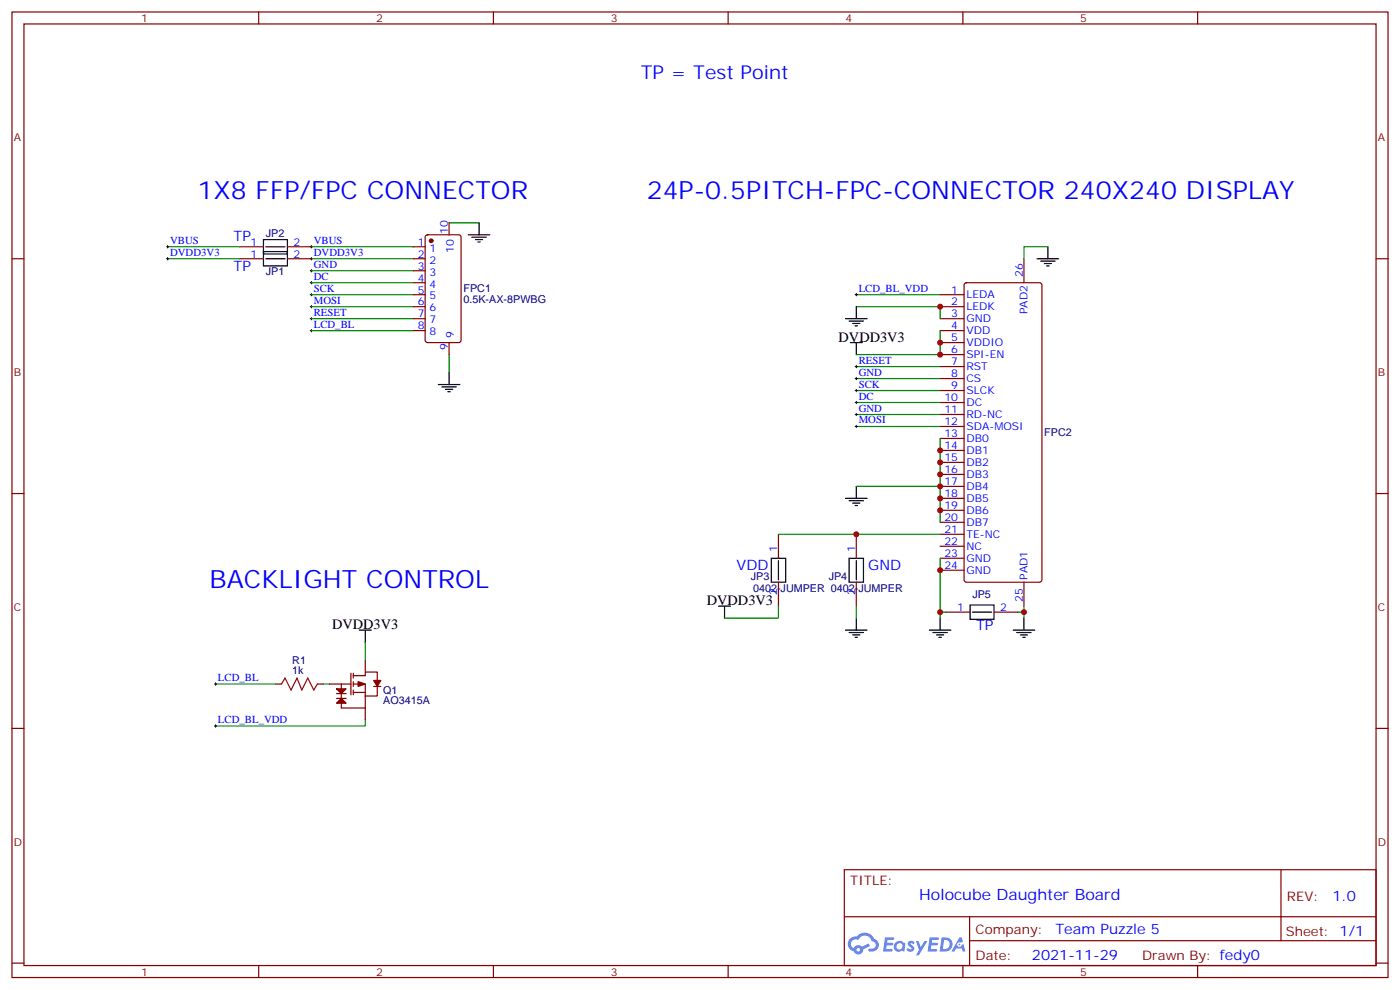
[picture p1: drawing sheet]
<svg xmlns="http://www.w3.org/2000/svg" width="412mm" height="292mm" viewBox="0 0 412 292" stroke-linecap="round" stroke-linejoin="round" font-family="sans-serif">
<g fill="none" stroke="#870000" stroke-width=".35">
<path d="M3.5 3.5h405.4v284.4h-405.4zM7.1 7.1h398.2v277.2h-398.2zM76.2 3.5v3.6M145.3 3.5v3.6M214.5 3.5v3.6M283.6 3.5v3.6M352.8 3.5v3.6M3.5 76.2h3.6M405.3 76.2h3.6M3.5 145.3h3.6M405.3 145.3h3.6M3.5 214.5h3.6"/>
<path d="M405.3 214.5h3.6M248.7 256.1h156.6v28.2h-156.6zM377.3 256.1v20.9M248.7 270h156.5M285.6 277h119.6M285.6 270v14.1M3.5 283.6h3.6M76.2 284.3v3.6M145.3 284.3v3.6M214.5 284.3v3.6M283.6 284.3v3.6M352.8 284.3v3.6"/>
<path d="M405.3 283.6h3.6"/>
</g>
<g fill="#5487ff">
<path d="M267.7 277.3a1.22 1.22 0 0 1 1.7 .3l-.4 .5a.47 .47 0 0 0-.3-.4 .47 .47 0 0 0-.5 .2l.1 .3a1.14 1.14 0 0 1 .8 1.7 1.14 1.14 0 0 1-1.9 0l-.2-.2 .5-.5 .7 .4a.29 .29 0 0 0 .3-.3 .29 .29 0 0 0-.2-.3 1.04 1.04 0 0 1-.6-1.7z"/>
<path d="M260.7 276h2.4l.3 .2-.2 .5-1.8 .1-.1 .8h1.5l.3 .4-.3 .4h-1.6l-.2 1.1h1.7l.2 .3-.2 .3-2.6 .1z"/>
<path d="M273.8 276h2.4l.3 .2-.1 .5-1.8 .1-.2 .8h1.6l.3 .4-.4 .4h-1.6l-.1 1.1h1.7l.2 .3-.2 .3-2.6 .1z"/>
<path d="M282.6 276.1h.7l.3 1.2-.6 .3a.69 .69 0 0 0-1 .3 .69 .69 0 0 0 .4 1 .69 .69 0 0 0 .9-.7l.5-.2 .6 2.2h-.8l-.2-.9h-1.8l-.5 .9h-.8z"/>
<path d="M269.8 277.1h.8l.6 1.8 1.1-1.8h.9l-2.6 4.2h-.8l.9-1.5z"/>
<path d="M277.4 276.1l-.6 4.1h1.3a2.11 2.11 0 0 0 2.5-2.1 2.11 2.11 0 0 0-2.5-2zM278.1 276.8a1.39 1.39 0 0 1 1.7 1.4 1.39 1.39 0 0 1-1.8 1.3h-.3z"/>
<path d="M263.7 277.7a1.54 1.54 0 0 0-.1 2.1 1.54 1.54 0 0 0 2.2 .2l.6 .2 .3-2.3-.2-.2-.4-.1a1.49 1.49 0 0 0-2.4 .1zM264 278.7a.94 .94 0 0 1 1.8 0 .94 .94 0 0 1-1.8 0z"/>
<path d="M250.4 276.4a2.18 2.18 0 0 0 1.1 3.7 1.44 1.44 0 0 0 1.6 1 1.44 1.44 0 0 0 1.2-1.5l2-1-.5-.8-1.9 1a1.47 1.47 0 0 0-2.4 .4 1.39 1.39 0 0 1-.7-1.9 1.39 1.39 0 0 1 2-.5 2.12 2.12 0 0 1 2.2-1.3 2.12 2.12 0 0 1 1.9 1.7 1.14 1.14 0 0 1 1.1 1.4 1.14 1.14 0 0 1-1.7 .8 .43 .43 0 0 0-.5 .3 .43 .43 0 0 0 .4 .5 1.98 1.98 0 0 0 2.5-1.2 1.98 1.98 0 0 0-1.2-2.5 3.1 3.1 0 0 0-5.3-.7l-.9 .1zM252.3 279.7a.55 .55 0 0 1 1.1 0 .55 .55 0 0 1-1.1 0z"/>
<circle cx="282.6" cy="278.1" r=".26"/>
</g>
<g fill="none" stroke="#000" stroke-width=".29">
<path d="M49 76.2h.7M49 72.7h.7M49.4 72.3v.7M49.4 75.8v.8M91.4 79.7h.7M91.4 76.2h.7M91.4 72.7h.7M91.7 72.3v.7M91.7 75.8v.8M91.7 79.4v.7M91.4 97.4h.7M91.4 93.8h.7"/>
<path d="M91.4 90.3h.7M91.4 86.8h.7M91.4 83.3h.7M91.7 82.9v.7M91.7 86.4v.7M91.7 90v.7M91.7 93.5v.7M91.7 97v.7M251.9 86.8h.7M252.2 86.4v.7M251.9 107.9h.7M251.9 118.5h.7"/>
<path d="M251.9 115h.7M251.9 111.5h.7M252.2 107.6v.7M252.2 111.1v.7M252.2 114.7v.7M252.2 118.2v.7M251.9 125.6h.7M251.9 122.1h.7M252.2 121.7v.7M252.2 125.2v.7M63.1 201.4h.8M63.1 213.8h.8"/>
<path d="M63.5 201.1v.7M63.5 213.4v.7"/>
</g>
<g fill="none" stroke="#008700" stroke-width=".35">
<path d="M49.4 76.2h21.2M49.4 72.7h21.2M91.7 79.7h30M91.7 76.2h30M91.7 72.7h30M132.3 65.6h8.8M308.7 72.7h-7.1v3.5M91.7 97.4h30M91.7 93.8h30M91.7 90.3h30M91.7 86.8h30M91.7 83.3h30"/>
<path d="M252.2 90.3h24.7v3.5M252.2 86.8h24.7M276.9 97.4v7h-24.7M132.3 104.4v5.3M252.2 107.9h24.7M252.2 118.5h24.7M252.2 115h24.7M252.2 111.5h24.7M252.2 125.6h24.7M252.2 122.1h24.7M276.9 129.1v24.7M229.3 157.3h47.6"/>
<path d="M252.2 143.2h24.7M229.3 178.5v3.5h-15.9M252.2 178.5v3.5M276.9 164.4v17.6M301.6 178.5v3.5M107.6 189.1v5.3M276.9 180.3h1.8M299.9 180.3h1.7M63.5 201.4h17.6M95.2 201.4h1.8M107.6 212v1.8h-44.1"/>
</g>
<g fill="none" stroke="#000" stroke-width=".35">
<path d="M77.6 74.1h7.1v4.2h-7.1zM77.6 70.6h7.1v4.2h-7.1zM78.3 76.2h5.7M78.3 72.7h5.7M137.9 69.1h6.4M139 69.8h4.2M140.1 70.6h2.1M140.8 71.3h.7M141.1 65.6v3.5M305.5 76.2h6.4M306.6 76.9h4.2M307.6 77.6h2.1"/>
<path d="M308.3 78.3h.7M308.7 72.7v3.5M249.1 93.8h6.3M250.1 94.5h4.3M251.2 95.2h2.1M251.9 96h.7M252.2 90.3v3.5M129.1 113.2h6.4M130.2 113.9h4.2M131.2 114.7h2.1M131.9 115.4h.7M132.3 109.7v3.5"/>
<path d="M250.5 100.9h3.5M252.2 100.9v3.5M249.1 146.8h6.3M250.1 147.5h4.3M251.2 148.2h2.1M251.9 148.9h.7M252.2 143.2v3.6M211.7 178.5h3.5M213.4 178.5v3.5M227.2 164.4h4.2v7.1h-4.2zM229.3 165.1v5.6M250.1 164.4h4.3v7.1h-4.3z"/>
<path d="M252.2 165.1v5.6M285.8 178.2h7v4.2h-7zM105.8 185.6h3.6M107.6 185.6v3.5M249.1 185.6h6.3M250.1 186.3h4.3M251.2 187h2.1M251.9 187.7h.7M252.2 182v3.6M273.8 185.6h6.3M274.8 186.3h4.2M275.9 187h2.1"/>
<path d="M276.6 187.7h.7M276.9 182v3.6M286.5 180.3h5.6M298.4 185.6h6.4M299.5 186.3h4.2M300.6 187h2.1M301.3 187.7h.7M301.6 182v3.6"/>
</g>
<g fill="none" stroke="#870000" stroke-width=".35">
<path d="M70.6 76.2h7M70.6 72.7h7M84.7 76.2h7M84.7 72.7h7M121.7 79.7h3.5M121.7 76.2h3.5M121.7 72.7h3.5M125.5 69.4l.4-.3h9.2l.7 .5v30.6l-.4 .6-9.5 .1-.6-.5-.1-30.6zM132.3 65.6v3.5M301.6 76.2v7.1M121.7 97.4h3.5M121.7 93.8h3.5"/>
<path d="M121.7 90.3h3.5M121.7 86.8h3.5M121.7 83.3h3.5M276.9 97.4h7.1M276.9 93.8h7.1M276.9 90.3h7.1M276.9 86.8h7.1M284.2 83.5l.5-.2h21.5l.7 .4v87l-.4 .7-21.8 .1-.7-.5v-87zM132.3 100.9v3.5M276.9 100.9h7.1M276.9 104.4h7.1M276.9 107.9h7.1"/>
<path d="M276.9 111.5h7.1M276.9 115h7.1M276.9 118.5h7.1M276.9 122.1h7.1M276.9 125.6h7.1M276.9 129.1h7.1M276.9 132.6h7.1M276.9 136.2h7.1M276.9 139.7h7.1M229.3 157.3v7.1M252.2 157.3v7.1M276.9 143.2h7.1"/>
<path d="M276.9 146.8h7.1M276.9 150.3h7.1M276.9 153.8h7.1M276.9 157.3h7.1M229.3 171.5v7M252.2 171.5v7M276.9 160.9h7.1M276.9 164.4h7.1M276.9 167.9h7.1M301.6 171.5v7M103.4 198.3v6.3M104.1 199h3.5v-1.1h3.5v2.5"/>
<path d="M104.1 198.3v1.4M107.6 194.4v3.5M278.7 180.3h7.1M292.8 180.3h7.1M81.1 201.4h1.8M93.5 201.4h1.7M97 201.4h6.4M99.1 204.3h2.9M99.1 205.7h2.9M100.5 201.4v7.1h7.1M104.1 201.4h3.5v3.6M104.1 203.9h3.5"/>
<path d="M104.1 200.7v1.4M104.1 203.2v1.4M107.6 205v7M110.1 202.1h2.1M111.1 202.1v2.9h-3.5"/>
</g>
<g fill="#870000" stroke="#870000" stroke-width=".35">
<path d="M99.1 202.8h2.9l-1.5 1.5z"/>
<path d="M99.1 207.1l1.4-1.4 1.5 1.4z"/>
<path d="M105.5 200.7l2.1 .7-2.1 .7z"/>
<path d="M110.1 200.4h2.1l-1.1 1.7z"/>
<circle cx="127" cy="70.9" r=".53"/>
</g>
<path d="M82.9 201.4l1.1-1.7 1.7 3.5 1.8-3.5 1.4 3.5 1.8-3.5 1.7 3.5 1.1-1.8" fill="none" stroke="#a10000" stroke-width=".35"/>
<g fill="#c00">
<circle cx="276.9" cy="167.9" r=".88"/>
<circle cx="276.9" cy="132.6" r=".88"/>
<circle cx="276.9" cy="136.2" r=".88"/>
<circle cx="276.9" cy="139.7" r=".88"/>
<circle cx="276.9" cy="143.2" r=".88"/>
<circle cx="276.9" cy="146.8" r=".88"/>
<circle cx="276.9" cy="150.3" r=".88"/>
<circle cx="252.2" cy="157.3" r=".88"/>
<circle cx="276.9" cy="90.3" r=".88"/>
<circle cx="276.9" cy="100.9" r=".88"/>
<circle cx="276.9" cy="104.4" r=".88"/>
<circle cx="276.9" cy="180.3" r=".88"/>
<circle cx="301.6" cy="180.3" r=".88"/>
</g>
<g font-size="7.4" fill="#00f">
<text x="58.2" y="58.6">1X8 FFP/FPC CONNECTOR</text>
<text x="190.5" y="58.6">24P-0.5PITCH-FPC-CONNECTOR 240X240 DISPLAY</text>
<text x="61.7" y="173.2">BACKLIGHT CONTROL</text>
</g>
<text font-size="5.6" fill="#00f" x="188.7" y="23.3">TP = Test Point</text>
<text font-size="4.6" fill="#00f" x="270.8" y="265.1">Holocube Daughter Board</text>
<g font-size="4.2" fill="#00f">
<text x="68.8" y="70.9">TP</text>
<text x="68.8" y="79.7">TP</text>
<text x="217" y="167.9">VDD</text>
<text x="255.8" y="167.9">GND</text>
<text x="287.5" y="185.6">TP</text>
<text x="392.5" y="265.4">1.0</text>
<text x="310.9" y="274.9">Team Puzzle 5</text>
<text x="304" y="282.7">2021-11-29</text>
</g>
<g font-size="4.2">
<text x="247" y="100.6">DVDD3V3</text>
<text x="208.2" y="178.2">DVDD3V3</text>
<text x="97.8" y="185.2">DVDD3V3</text>
</g>
<g font-size="3.9" fill="#800">
<text x="250.5" y="260.7">TITLE:</text>
<text x="379.1" y="265.4">REV:</text>
<text x="287.4" y="274.9">Company:</text>
<text x="378.7" y="275.5">Sheet: 1/1</text>
<text x="287.4" y="282.6">Date:</text>
<text x="336.4" y="282.7">Drawn By: fedy0</text>
</g>
<g font-size="3.2" fill="#800">
<text x="41.6" y="6.5">1</text>
<text x="110.8" y="6.5">2</text>
<text x="179.9" y="6.5">3</text>
<text x="249.1" y="6.5">4</text>
<text x="318.2" y="6.5">5</text>
<text x="4.1" y="41.6">A</text>
<text x="405.9" y="41.6">A</text>
<text x="4.1" y="110.8">B</text>
<text x="405.9" y="110.8">B</text>
<text x="4.1" y="179.9">C</text>
<text x="405.9" y="179.9">C</text>
<text x="4.1" y="249.1">D</text>
<text x="405.9" y="249.1">D</text>
<text x="41.6" y="287.3">1</text>
<text x="110.8" y="287.3">2</text>
<text x="179.9" y="287.3">3</text>
<text x="249.1" y="287.3">4</text>
<text x="318.2" y="287.3">5</text>
</g>
<g font-size="3.2" fill="#00f">
<text x="50.1" y="71.8">VBUS</text>
<text x="92.4" y="71.8">VBUS</text>
<text x="131.9" y="69" transform="rotate(-90 131.9 69)">10</text>
<text x="50.1" y="75.3">DVDD3V3</text>
<text x="73.8" y="75.8">1</text>
<text x="73.8" y="72.3">1</text>
<text x="86.4" y="75.8">2</text>
<text x="86.4" y="72.3">2</text>
<text x="92.4" y="75.3">DVDD3V3</text>
<text x="123" y="75.8">2</text>
<text x="123" y="72.3">1</text>
<text x="126.5" y="77.6">2</text>
<text x="126.5" y="74.1">1</text>
<text x="133.7" y="74.5" transform="rotate(-90 133.7 74.5)">10</text>
<text x="92.4" y="82.4">DC</text>
<text x="92.4" y="78.8">GND</text>
<text x="123" y="82.9">4</text>
<text x="123" y="79.4">3</text>
<text x="126.5" y="81.1">3</text>
<text x="301.3" y="81.5" transform="rotate(-90 301.3 81.5)">26</text>
<text x="92.4" y="89.4">MOSI</text>
<text x="92.4" y="85.9">SCK</text>
<text x="123" y="90">6</text>
<text x="123" y="86.4">5</text>
<text x="126.5" y="88.2">5</text>
<text x="126.5" y="84.7">4</text>
<text x="252.9" y="85.9">LCD_BL_VDD</text>
<text x="280.2" y="86.4">1</text>
<text x="280.2" y="90">2</text>
<text x="284.7" y="87.8">LEDA</text>
<text x="92.4" y="93">RESET</text>
<text x="123" y="93.5">7</text>
<text x="126.5" y="95.2">7</text>
<text x="126.5" y="91.7">6</text>
<text x="280.2" y="93.5">3</text>
<text x="284.7" y="91.4">LEDK</text>
<text x="284.7" y="94.9">GND</text>
<text x="302.7" y="92.5" transform="rotate(-90 302.7 92.5)">PAD2</text>
<text x="92.4" y="96.5">LCD_BL</text>
<text x="123" y="97">8</text>
<text x="126.5" y="98.8">8</text>
<text x="133.7" y="99.6" transform="rotate(-90 133.7 99.6)">9</text>
<text x="280.2" y="97">4</text>
<text x="280.2" y="100.5">5</text>
<text x="284.7" y="98.4">VDD</text>
<text x="284.7" y="102">VDDIO</text>
<text x="131.9" y="103.1" transform="rotate(-90 131.9 103.1)">9</text>
<text x="252.9" y="107.1">RESET</text>
<text x="280.2" y="104.1">6</text>
<text x="280.2" y="107.6">7</text>
<text x="284.7" y="105.5">SPI-EN</text>
<text x="252.9" y="110.6">GND</text>
<text x="280.2" y="111.1">8</text>
<text x="284.7" y="109">RST</text>
<text x="284.7" y="112.5">CS</text>
<text x="252.9" y="117.7">DC</text>
<text x="252.9" y="114.1">SCK</text>
<text x="278.2" y="118.2">10</text>
<text x="280.2" y="114.7">9</text>
<text x="284.7" y="116.1">SLCK</text>
<text x="284.7" y="119.6">DC</text>
<text x="252.9" y="124.7">MOSI</text>
<text x="252.9" y="121.2">GND</text>
<text x="278.2" y="121.7">11</text>
<text x="278.2" y="125.2">12</text>
<text x="284.7" y="123.1">RD-NC</text>
<text x="278.2" y="128.8">13</text>
<text x="284.7" y="126.6">SDA-MOSI</text>
<text x="284.7" y="130.2">DB0</text>
<text x="278.2" y="132.3">14</text>
<text x="278.2" y="135.8">15</text>
<text x="284.7" y="133.7">DB1</text>
<text x="284.7" y="137.2">DB2</text>
<text x="278.2" y="139.3">16</text>
<text x="278.2" y="142.9">17</text>
<text x="284.7" y="140.8">DB3</text>
<text x="278.2" y="146.4">18</text>
<text x="278.2" y="149.9">19</text>
<text x="284.7" y="144.3">DB4</text>
<text x="284.7" y="147.8">DB5</text>
<text x="278.2" y="153.5">20</text>
<text x="284.7" y="151.3">DB6</text>
<text x="284.7" y="154.9">DB7</text>
<text x="278.2" y="157">21</text>
<text x="278.2" y="160.5">22</text>
<text x="284.7" y="158.4">TE-NC</text>
<text x="284.7" y="161.9">NC</text>
<text x="229" y="162.6" transform="rotate(-90 229 162.6)">1</text>
<text x="251.9" y="162.6" transform="rotate(-90 251.9 162.6)">1</text>
<text x="278.2" y="164">23</text>
<text x="278.2" y="167.6">24</text>
<text x="284.7" y="165.5">GND</text>
<text x="284.7" y="169">GND</text>
<text x="302.7" y="170.7" transform="rotate(-90 302.7 170.7)">PAD1</text>
<text x="229" y="175.2" transform="rotate(-90 229 175.2)">2</text>
<text x="251.9" y="175.2" transform="rotate(-90 251.9 175.2)">2</text>
<text x="282" y="179.9">1</text>
<text x="294.6" y="179.9">2</text>
<text x="301.3" y="177.2" transform="rotate(-90 301.3 177.2)">25</text>
<text x="64.2" y="200.6">LCD_BL</text>
<text x="64.2" y="212.9">LCD_BL_VDD</text>
</g>
<g font-size="3.2" fill="#000080">
<text x="78.3" y="69.8">JP2</text>
<text x="78.3" y="80.8">JP1</text>
<text x="136.5" y="89.3">0.5K-AX-8PWBG</text>
<text x="136.5" y="85.9">FPC1</text>
<text x="307.6" y="128.5">FPC2</text>
<text x="221.2" y="170.8">JP3</text>
<text x="244.1" y="170.8">JP4</text>
<text x="221.8" y="174.3">0402-JUMPER 0402-JUMPER</text>
<text x="286.4" y="176.2">JP5</text>
<text x="86.1" y="195.4">R1</text>
<text x="86.1" y="198.6">1k</text>
<text x="112.9" y="207.4">AO3415A</text>
<text x="112.9" y="204.3">Q1</text>
</g>
</svg>
